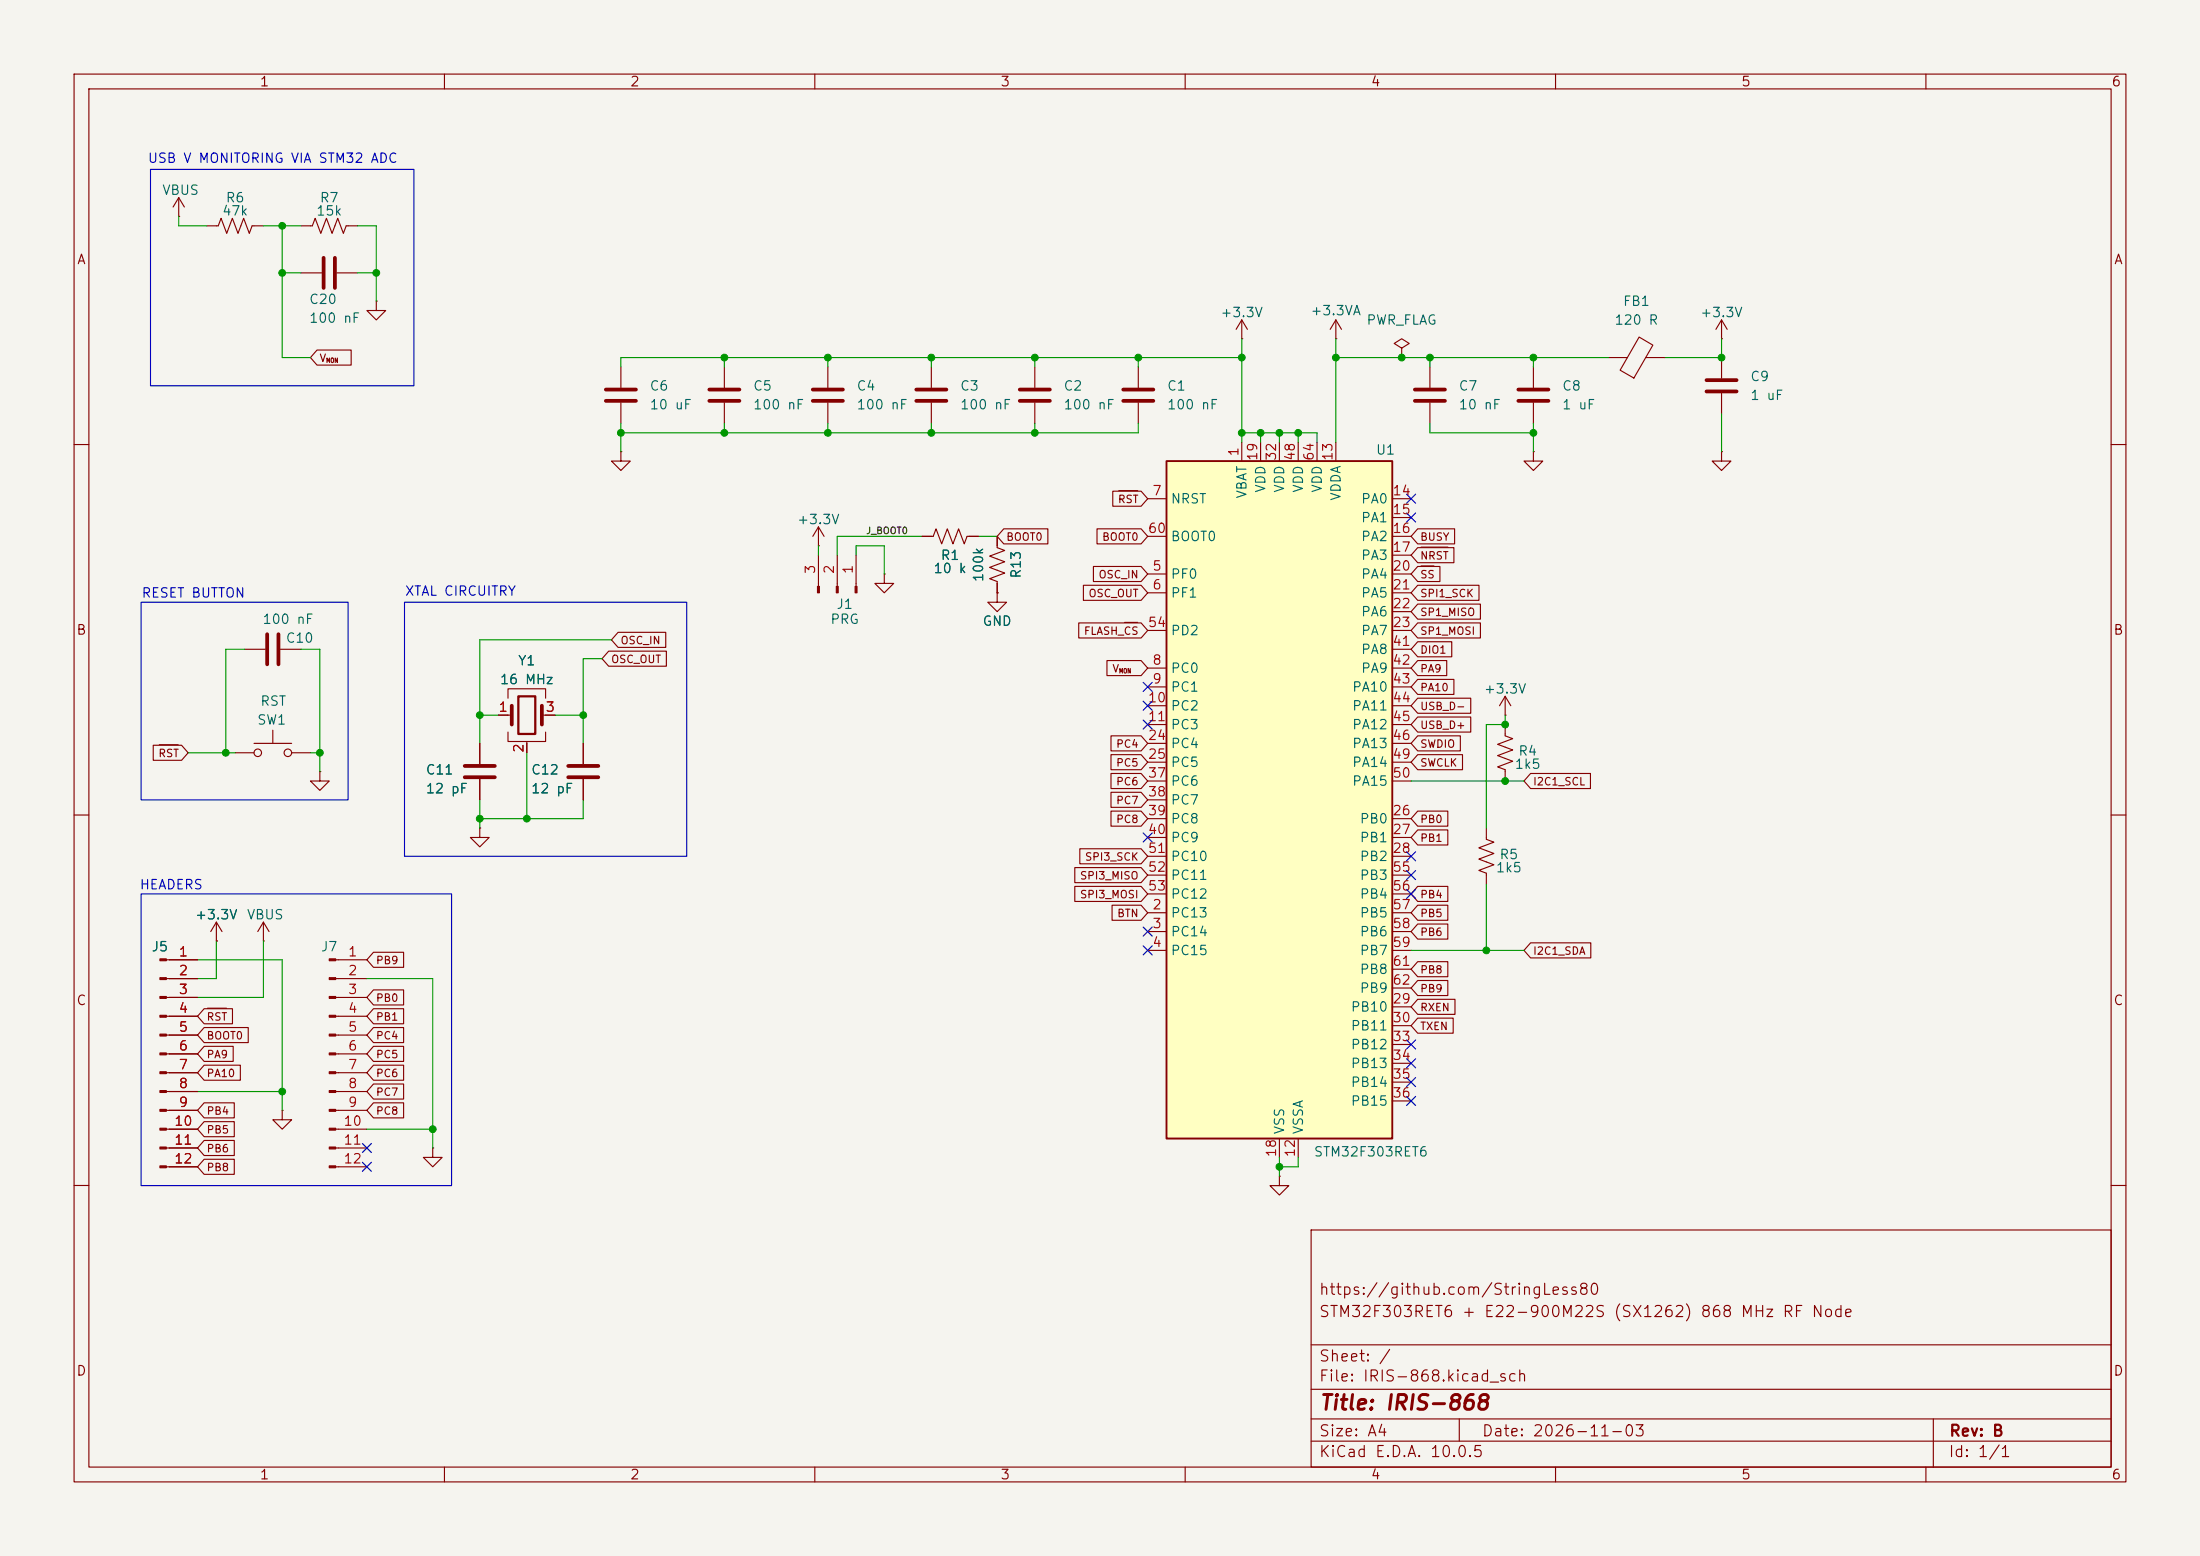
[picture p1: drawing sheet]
<svg xmlns="http://www.w3.org/2000/svg" width="297mm" height="210mm" viewBox="0 0 297 210" stroke-linecap="round" stroke-linejoin="round" font-family="sans-serif">
<path d="M0 0h297v210h-297z" fill="#f5f4ef" stroke="#f5f4ef" stroke-width=".14"/>
<g fill="none" stroke="#840000" stroke-width=".15">
<path d="M10 10h277v190h-277zM12 12h273v186h-273zM60 10v2M110 10v2M160 10v2M210 10v2M260 10v2M24.1 29.2h.1M24.1 26.7l-.7 1.2M24.1 26.7l.8 1.2M24.1 26.7v2.5M27.9 30.5h1.6l.3-1 .8 2 .8-2 .7 2 .8-2 .8 2 .3-1h1.6"/>
<path d="M40.6 30.5h1.6l.3-1 .8 2 .8-2 .7 2 .8-2 .8 2 .3-1h1.6M40.6 36.8h2.8M45.5 36.8h2.8M50.8 40.6v1.3h1.3l-1.3 1.3-1.3-1.3h1.3M50.8 40.6h.1M83.8 49.5v2.8M83.8 54.4v2.8M125.7 49.5v2.8M125.7 54.4v2.8M193 49.5v2.8M193 54.4v2.8M207 49.5v2.8"/>
<path d="M207 54.4v2.8M232.4 45.7h.1M232.4 43.2l-.8 1.3M232.4 43.2l.8 1.3M232.4 43.2v2.5M232.4 48.3v2.8M232.4 53.1v2.8M10 60h2M83.8 61v1.2h1.3l-1.3 1.3-1.3-1.3h1.3M83.8 61h.1M207 61v1.2h1.3l-1.3 1.3-1.3-1.3h1.3M207 61h.1"/>
<path d="M232.4 61v1.2h1.3l-1.3 1.3-1.3-1.3h1.3M232.4 61h.1M285 60h2M33 87.6h2.8M36.8 98.6v1.7M37.8 87.6h2.8M203.2 97.8v1.5l1 .4-2 .8 2 .7-2 .8 2 .7-2 .8 1 .4v1.5M203.2 96.5h.1M203.2 94v2.5M203.2 94l-.8 1.3M203.2 94l.8 1.3M10 110h2"/>
<path d="M31.7 101.6h2.6M34.3 100.3h5.1M39.4 101.6h2.5M43.2 104.1v1.3h1.2l-1.2 1.3-1.3-1.3h1.3M43.2 104.1h.1M200.7 111.8v1.5l1 .4-2.1 .7 2.1 .8-2.1 .8 2.1 .7-2.1 .8 1.1 .4v1.5M285 110h2M172.7 158.8v1.2h1.3l-1.3 1.3-1.3-1.3h1.3M172.7 158.8h.1M10 160h2M177 166h108v32h-108zM285 160h2"/>
<path d="M60 198v2M110 198v2M160 198v2M177 194.5h108M177 191.5h108M177 187.5h108M177 181.5h108M197 191.5v3M210 198v2M260 198v2M261 191.5v6.5"/>
<circle cx="34.8" cy="101.6" r=".51"/>
<circle cx="38.9" cy="101.6" r=".51"/>
</g>
<g fill="none" stroke="#840000" stroke-width=".51">
<path d="M43.7 34.8v4.1M45.2 34.8v4.1M81.8 52.6h4.1M81.8 54.1h4.1M123.7 52.6h4.1M123.7 54.1h4.1M191 52.6h4.1M191 54.1h4.1M205 52.6h4M205 54.1h4M230.4 51.3h4M230.4 52.8h4"/>
<path d="M36.1 85.6v4.1M37.6 85.6v4.1"/>
</g>
<path d="M157.5 62.2h30.5v91.5h-30.5z" fill="#ffffc2"/>
<path d="M157.5 62.2h30.5v91.5h-30.5z" fill="none" stroke="#840000" stroke-width=".25"/>
<g fill="none" stroke="#840000" stroke-width=".15">
<path d="M42.8 47.2h4.6v2.1h-4.6l-.9-1zM97.8 49.5v2.8M97.8 54.4v2.8M111.8 49.5v2.8M111.8 54.4v2.8M139.7 49.5v2.8M139.7 54.4v2.8M153.7 49.5v2.8M153.7 54.4v2.8M167.6 45.7h.1M167.6 43.2v2.5M167.6 59.7v2.5"/>
<path d="M167.6 43.2l-.7 1.3M167.6 43.2l.8 1.3M170.2 59.7v2.5M172.7 59.7v2.5M175.3 59.7v2.5M177.8 59.7v2.5M180.3 45.7h.1M180.3 43.2v2.5M180.3 59.7v2.5M180.3 43.2l-.7 1.3M180.3 43.2l.8 1.3M189.2 47l1-.6-1-.7-1 .7 1 .6v1.3"/>
<path d="M189.2 48.3h.1M217.2 48.3h2.5M221.3 45.5l1.8 1.1-2.5 4.4-1.9-1zM222.2 48.3h2.6M110.5 73.7h.1M110.5 71.1v2.6M110.5 74.9v4.2M110.5 71.1l-.8 1.3M110.5 71.1l.8 1.3M113 74.9v4.2M115.6 74.9v4.2M119.4 77.5v1.2h1.2l-1.2 1.3-1.3-1.3h1.3"/>
<path d="M119.4 77.5h.1M124.5 72.4h1.5l.4-1 .7 2 .8-2 .8 2 .7-2 .8 2 .4-1h1.5M134.6 72.4v1.5l1 .4-2 .8 2 .7-2 .8 2 .7-2 .8 1 .4v1.5M135.5 71.4h6v2h-6l-.9-1zM146.3 79h7.8l.8 1-.8 1h-7.8zM147.6 76.5h6.5l.8 1-.8 1h-6.5zM148.1 71.4h6l.8 1-.8 1h-6zM150.2 66.3h3.9l.8 1-.8 1h-3.9zM151 66.2h2.6M154.9 77.5h2.6M154.9 67.3h2.6M154.9 72.4h2.6"/>
<path d="M188 77.5h2.5M188 67.3h2.5M188 69.9h2.5M188 72.4h2.5M188 74.9h2.5M191.4 71.4h5v2h-5l-.9-1zM191.4 79h8.3v2h-8.3l-.9-1zM191.4 73.9h4.9v2h-4.9l-.9-1zM191.4 76.5h3v2h-3l-.9-1zM191.8 73.8h3.7M191.8 76.4h1.8M67.3 96.5h1.8"/>
<path d="M68.6 94.2v-1.2h5.1v1.2M68.6 98.8v1.3h5.1v-1.3M73.2 96.5h1.7M82.2 87.9h7.8v2h-7.8l-.9-1zM83.4 85.3h6.5v2.1h-6.5l-.9-1zM134.6 80v1.3h1.3l-1.3 1.3-1.3-1.3h1.3M134.6 80h.1M145.6 84.1h8.5l.8 1-.8 1h-8.5zM149.4 89.2h4.7l.8 1-.8 1h-4.7zM150 99.3h4.1l.8 1-.8 1h-4.1zM151.8 84h1.8M154.9 80h2.6"/>
<path d="M154.9 90.2h2.6M154.9 92.7h2.6M154.9 95.3h2.6M154.9 97.8h2.6M154.9 85.1h2.6M188 80h2.5M188 90.2h2.5M188 92.7h2.5M188 95.3h2.5M188 97.8h2.5M188 82.6h2.5M188 85.1h2.5"/>
<path d="M188 87.6h2.5M191.4 96.8h7.2v2h-7.2l-.9-1zM191.4 99.3h5.7v2h-5.7l-.9-1zM191.4 94.2h7.2v2.1h-7.2l-.9-1zM191.4 81.5h8.5v2.1h-8.5l-.9-1zM191.4 84.1h8.5v2h-8.5l-.9-1zM191.4 86.6h4.6v2h-4.6l-.9-1zM191.4 91.7h4.9v2h-4.9l-.9-1zM191.4 89.2h3.9v2h-3.9l-.9-1zM20.7 100.6h3.8l.9 1-.9 1h-3.8zM21.5 100.5h2.6M64.8 111.8v1.2h1.2l-1.2 1.3-1.3-1.3h1.3"/>
<path d="M64.8 111.8h.1M64.8 100.3v2.8M64.8 105.2v2.8M71.1 100.1v1.5M78.7 100.3v2.8M78.7 105.2v2.8M145.1 117.1h9l.8 1-.8 1h-9zM145.1 119.6h9l.8 1.1-.8 1h-9zM145.8 114.6h8.3l.8 1-.8 1h-8.3zM150 109.5h4.1l.8 1-.8 1h-4.1zM150 101.9h4.1l.8 1-.8 1h-4.1zM150 106.9h4.1l.8 1.1-.8 1h-4.1z"/>
<path d="M150 104.4h4.1l.8 1-.8 1h-4.1zM154.9 100.3h2.6M154.9 102.9h2.6M154.9 110.5h2.6M154.9 113h2.6M154.9 115.6h2.6M154.9 105.4h2.6M154.9 108h2.6M154.9 118.1h2.6M188 100.3h2.5M188 102.9h2.5M188 110.5h2.5"/>
<path d="M188 113h2.5M188 115.6h2.5M188 105.4h2.5M188 118.1h2.5M191.4 101.9h6v2h-6l-.9-1zM191.4 112h4.1v2h-4.1l-.9-1zM191.4 109.5h4.1v2h-4.1l-.9-1zM191.4 119.6h4.1v2.1h-4.1l-.9-1zM206.6 104.4h8.1v2h-8.1l-.9-1zM22.5 129.5h4.2M22.5 132.1h4.2M22.5 134.6h4.2"/>
<path d="M22.5 137.2h4.2M22.5 139.7h4.2M27.6 136.1h3.8v2.1h-3.8l-.9-1zM27.6 138.7h5.9v2h-5.9l-.9-1zM28 136.1h2.6M29.2 127h.1M29.2 124.5l-.8 1.2M29.2 124.5l.8 1.2M29.2 124.5v2.5M35.6 127h.1M35.6 124.5l-.8 1.2M35.6 124.5l.7 1.2"/>
<path d="M35.6 124.5v2.5M45.3 129.5h4.2M45.3 132.1h4.2M45.3 134.6h4.2M45.3 137.2h4.2M45.3 139.7h4.2M50.4 128.5h4.1v2.1h-4.1l-.9-1.1zM50.4 133.6h4.1v2h-4.1l-.9-1zM50.4 138.7h4.1v2h-4.1l-.9-1zM50.4 136.1h4.1v2.1h-4.1l-.9-1zM150.1 122.2h4l.8 1-.8 1h-4zM154.9 123.2h2.6"/>
<path d="M154.9 125.7h2.6M154.9 128.3h2.6M154.9 120.7h2.6M188 123.2h2.5M188 125.7h2.5M188 128.3h2.5M188 135.9h2.5M188 138.4h2.5M188 120.7h2.5M188 130.8h2.5M188 133.4h2.5M191.4 129.8h4.1v2h-4.1l-.9-1z"/>
<path d="M191.4 124.7h4.1v2h-4.1l-.9-1zM191.4 122.2h4.1v2h-4.1l-.9-1zM191.4 134.9h5v2h-5l-.9-1zM191.4 132.3h4.1v2.1h-4.1l-.9-1zM191.4 137.4h4.8v2h-4.8l-.9-1zM206.6 127.3h8.2v2h-8.2l-.9-1zM22.5 142.2h4.2M22.5 144.8h4.2M22.5 147.3h4.2M22.5 149.9h4.2M22.5 152.4h4.2M22.5 154.9h4.2"/>
<path d="M22.5 157.5h4.2M27.6 153.9h4v2.1h-4l-.9-1.1zM27.6 141.2h3.9v2.1h-3.9l-.9-1.1zM27.6 143.8h4.8v2h-4.8l-.9-1zM27.6 156.5h4v2h-4l-.9-1zM27.6 151.4h4v2h-4l-.9-1zM27.6 148.8h4v2.1h-4l-.9-1zM38.1 149.9v1.2h-1.3l1.3 1.3 1.3-1.3h-1.3M38.1 149.9h.1M45.3 142.2h4.2M45.3 144.8h4.2M45.3 147.3h4.2"/>
<path d="M45.3 149.9h4.2M45.3 152.4h4.2M45.3 154.9h4.2M45.3 157.5h4.2M50.4 143.8h4.1v2h-4.1l-.9-1zM50.4 148.8h4.1v2.1h-4.1l-.9-1zM50.4 141.2h4.1v2.1h-4.1l-.9-1.1zM50.4 146.3h4.1v2h-4.1l-.9-1zM58.4 154.9v1.3h-1.3l1.3 1.3 1.3-1.3h-1.3M58.4 154.9h.1M172.7 153.7v2.5M175.3 153.7v2.5"/>
<path d="M188 141h2.5M188 143.5h2.5M188 146.1h2.5M188 148.6h2.5"/>
</g>
<g fill="#840000" stroke="#840000" stroke-width=".15">
<path d="M115.4 79.1h.3v.9h-.3z"/>
<path d="M112.9 79.1h.3v.9h-.3z"/>
<path d="M110.4 79.1h.2v.9h-.2z"/>
<path d="M21.6 129.4h.9v.3h-.9z"/>
<path d="M21.6 132h.9v.2h-.9z"/>
<path d="M21.6 134.5h.9v.2h-.9z"/>
<path d="M21.6 137h.9v.3h-.9z"/>
<path d="M21.6 139.6h.9v.2h-.9z"/>
<path d="M21.6 142.1h.9v.3h-.9z"/>
<path d="M21.6 144.7h.9v.2h-.9z"/>
<path d="M21.6 147.2h.9v.2h-.9z"/>
<path d="M21.6 149.7h.9v.3h-.9z"/>
<path d="M21.6 152.3h.9v.2h-.9z"/>
<path d="M21.6 154.8h.9v.3h-.9z"/>
<path d="M21.6 157.4h.9v.2h-.9z"/>
<path d="M44.4 129.4h.9v.3h-.9z"/>
<path d="M44.4 132h.9v.2h-.9z"/>
<path d="M44.4 134.5h.9v.2h-.9z"/>
<path d="M44.4 137h.9v.3h-.9z"/>
<path d="M44.4 139.6h.9v.2h-.9z"/>
<path d="M44.4 142.1h.9v.3h-.9z"/>
<path d="M44.4 144.7h.9v.2h-.9z"/>
<path d="M44.4 147.2h.9v.2h-.9z"/>
<path d="M44.4 149.7h.9v.3h-.9z"/>
<path d="M44.4 152.3h.9v.2h-.9z"/>
<path d="M44.4 154.8h.9v.3h-.9z"/>
<path d="M44.4 157.4h.9v.2h-.9z"/>
</g>
<g fill="none" stroke="#840000" stroke-width=".51">
<path d="M95.8 52.6h4M95.8 54.1h4M109.7 52.6h4.1M109.7 54.1h4.1M137.7 52.6h4M137.7 54.1h4M151.6 52.6h4.1M151.6 54.1h4.1M69.1 95.3v2.5M73.2 95.3v2.5M62.7 103.4h4.1M62.7 104.9h4.1"/>
<path d="M76.7 103.4h4.1M76.7 104.9h4.1"/>
</g>
<path d="M70 94h2.3v5.1h-2.3z" fill="none" stroke="#840000" stroke-width=".3"/>
<g fill="none" stroke="#009600" stroke-width=".15">
<path d="M24.1 29.2v1.3h3.8M35.6 30.5h5M38.1 30.5v17.8h3.8M38.1 36.8h2.5M48.3 30.5h2.5v10.1M48.3 36.8h2.5M83.8 57.2v3.8M97.8 48.3v1.2M97.8 57.2v1.2M111.8 48.3v1.2M111.8 57.2v1.2M125.7 48.3v1.2"/>
<path d="M125.7 57.2v1.2M139.7 48.3v1.2M139.7 57.2v1.2M153.7 57.2v1.2h-69.9M153.7 48.3v1.2M167.6 48.3h-83.8v1.2M167.6 58.4h10.2v1.3M167.6 45.7v14M170.2 58.4v1.3M172.7 58.4v1.3M175.3 58.4v1.3M180.3 48.3h36.9"/>
<path d="M180.3 45.7v14M193 48.3v1.2M193 57.2v1.2h14M207 48.3v1.2M207 57.2v3.8M232.4 45.7v2.6h-7.6M232.4 55.9v5.1M110.5 73.7v1.2M115.6 74.9v-1.2h3.8v3.8M124.5 72.4h-11.5v2.5M132.1 72.4h2.5M33 87.6h-2.5v14"/>
<path d="M40.6 87.6h2.6v16.5M64.8 96.5h2.5M74.9 96.5h3.8M81.3 88.9h-2.6v11.4M82.5 86.4h-17.7v13.9M203.2 96.5v1.3h-2.5v14M25.4 101.6h6.3M41.9 101.6h1.3M64.8 108v3.8M71.1 101.6v8.9M78.7 108v2.5h-13.9M190.5 105.4h15.2"/>
<path d="M200.7 119.4v8.9M26.7 129.5h11.4v20.4M29.2 127v5.1h-2.5M35.6 127v7.6h-8.9M49.5 132.1h8.9v22.8M190.5 128.3h15.2M26.7 147.3h11.4M49.5 152.4h8.9M172.7 156.2v2.6M175.3 156.2v1.3h-2.6"/>
</g>
<g fill="none" stroke="#000084" stroke-width=".15">
<path d="M189.9 66.7l1.2 1.2M189.9 69.2l1.2 1.3M191.1 66.7l-1.2 1.2M191.1 69.2l-1.2 1.3M154.3 94.6l1.2 1.3M154.3 92.1l1.2 1.2M154.3 97.2l1.2 1.2M155.5 94.6l-1.2 1.3M155.5 92.1l-1.2 1.2M155.5 97.2l-1.2 1.2M154.3 112.4l1.2 1.2M155.5 112.4l-1.2 1.2"/>
<path d="M189.9 115l1.2 1.2M189.9 117.5l1.2 1.2M191.1 115l-1.2 1.2M191.1 117.5l-1.2 1.2M154.3 127.7l1.2 1.2M154.3 125.1l1.2 1.2M155.5 127.7l-1.2 1.2M155.5 125.1l-1.2 1.2M189.9 120l1.2 1.3M191.1 120l-1.2 1.3M48.9 154.3l1.2 1.2M48.9 156.9l1.2 1.2"/>
<path d="M50.1 154.3l-1.2 1.2M50.1 156.9l-1.2 1.2M189.9 145.4l1.2 1.3M189.9 148l1.2 1.2M189.9 142.9l1.2 1.2M189.9 140.4l1.2 1.2M191.1 145.4l-1.2 1.3M191.1 148l-1.2 1.2M191.1 142.9l-1.2 1.2M191.1 140.4l-1.2 1.2"/>
</g>
<path d="M20.3 22.9h35.6v29.2h-35.6zM19 81.3h28v26.7h-28zM54.6 81.3h38.1v34.3h-38.1zM19 120.7h42v39.3h-42z" fill="none" stroke="#0000c2" stroke-width=".15"/>
<g fill="#009600" stroke="#009600" stroke-width=".14">
<circle cx="175.3" cy="58.4" r=".46"/>
<circle cx="180.3" cy="48.3" r=".46"/>
<circle cx="167.6" cy="58.4" r=".46"/>
<circle cx="170.2" cy="58.4" r=".46"/>
<circle cx="172.7" cy="58.4" r=".46"/>
<circle cx="153.7" cy="48.3" r=".46"/>
<circle cx="167.6" cy="48.3" r=".46"/>
<circle cx="207" cy="48.3" r=".46"/>
<circle cx="207" cy="58.4" r=".46"/>
<circle cx="189.2" cy="48.3" r=".46"/>
<circle cx="193" cy="48.3" r=".46"/>
<circle cx="232.4" cy="48.3" r=".46"/>
<circle cx="172.7" cy="157.5" r=".46"/>
<circle cx="139.7" cy="48.3" r=".46"/>
<circle cx="111.8" cy="58.4" r=".46"/>
<circle cx="111.8" cy="48.3" r=".46"/>
<circle cx="139.7" cy="58.4" r=".46"/>
<circle cx="125.7" cy="48.3" r=".46"/>
<circle cx="125.7" cy="58.4" r=".46"/>
<circle cx="200.7" cy="128.3" r=".46"/>
<circle cx="203.2" cy="97.8" r=".46"/>
<circle cx="203.2" cy="105.4" r=".46"/>
<circle cx="50.8" cy="36.8" r=".46"/>
<circle cx="83.8" cy="58.4" r=".46"/>
<circle cx="38.1" cy="36.8" r=".46"/>
<circle cx="38.1" cy="30.5" r=".46"/>
<circle cx="97.8" cy="48.3" r=".46"/>
<circle cx="97.8" cy="58.4" r=".46"/>
<circle cx="64.8" cy="96.5" r=".46"/>
<circle cx="71.1" cy="110.5" r=".46"/>
<circle cx="64.8" cy="110.5" r=".46"/>
<circle cx="78.7" cy="96.5" r=".46"/>
<circle cx="58.4" cy="152.4" r=".46"/>
<circle cx="43.2" cy="101.6" r=".46"/>
<circle cx="30.5" cy="101.6" r=".46"/>
<circle cx="38.1" cy="147.3" r=".46"/>
</g>
<text font-size="2" fill="#840000" x="178" y="190.8">Title: IRIS-868</text>
<g font-size="1.5" fill="#840000">
<text x="178" y="178.1">STM32F303RET6 + E22-900M22S (SX1262) 868 MHz RF Node</text>
<text x="178" y="175.1">https://github.com/StringLess80</text>
<text x="178" y="184.1">Sheet: /</text>
<text x="178" y="186.8">File: IRIS-868.kicad_sch</text>
<text x="178" y="197">KiCad E.D.A. 10.0.5</text>
<text x="178" y="194.2">Size: A4</text>
<text x="200" y="194.2">Date: 2026-11-03</text>
<text x="263" y="197">Id: 1/1</text>
<text x="263" y="194.2">Rev: B</text>
</g>
<g font-size="1.3" fill="#840000">
<text x="35" y="12">1</text>
<text x="85" y="12">2</text>
<text x="135" y="12">3</text>
<text x="185" y="12">4</text>
<text x="235" y="12">5</text>
<text x="285" y="12">6</text>
<text x="10.3" y="36">A</text>
<text x="285.3" y="36">A</text>
<text x="10.2" y="86">B</text>
<text x="285.2" y="86">B</text>
<text x="10.2" y="136">C</text>
<text x="285.2" y="136">C</text>
<text x="10.2" y="186">D</text>
<text x="285.2" y="186">D</text>
<text x="35" y="200">1</text>
<text x="85" y="200">2</text>
<text x="135" y="200">3</text>
<text x="185" y="200">4</text>
<text x="235" y="200">5</text>
<text x="285" y="200">6</text>
</g>
<g font-size="1.3" fill="#0000c2">
<text x="19.9" y="22.3">USB V MONITORING VIA STM32 ADC</text>
<text x="19" y="81">RESET BUTTON</text>
<text x="54.6" y="80.7">XTAL CIRCUITRY</text>
<text x="18.8" y="120.3">HEADERS</text>
</g>
<g font-size="1.3" fill="#006464">
<text x="21.8" y="26.6">VBUS</text>
<text x="29.9" y="29.4">47k</text>
<text x="30.4" y="27.6">R6</text>
<text x="42.6" y="29.4">15k</text>
<text x="43.1" y="27.6">R7</text>
<text x="41.6" y="41.3">C20</text>
<text x="219" y="41.6">FB1</text>
<text x="41.6" y="43.9">100 nF</text>
<text x="164.7" y="43.1">+3.3V</text>
<text x="176.8" y="42.9">+3.3VA</text>
<text x="184.4" y="44.1">PWR_FLAG</text>
<text x="217.9" y="44.1">120 R</text>
<text x="229.4" y="43.1">+3.3V</text>
<text x="87.6" y="53">C6</text>
<text x="101.6" y="53">C5</text>
<text x="115.6" y="53">C4</text>
<text x="129.5" y="53">C3</text>
<text x="143.5" y="53">C2</text>
<text x="157.5" y="53">C1</text>
<text x="196.8" y="53">C7</text>
<text x="210.8" y="53">C8</text>
<text x="236.2" y="51.8">C9</text>
<text x="87.6" y="55.6">10 uF</text>
<text x="101.6" y="55.6">100 nF</text>
<text x="115.6" y="55.6">100 nF</text>
<text x="129.5" y="55.6">100 nF</text>
<text x="143.5" y="55.6">100 nF</text>
<text x="157.5" y="55.6">100 nF</text>
<text x="196.8" y="55.6">10 nF</text>
<text x="210.8" y="55.6">1 uF</text>
<text x="236.2" y="54.3">1 uF</text>
<text x="185.7" y="61.7">U1</text>
<text x="107.5" y="71.1">+3.3V</text>
<text x="158" y="68.3">NRST</text>
<text x="168.6" y="67.4" transform="rotate(-90 168.6 67.4)">VBAT</text>
<text x="171.1" y="66.6" transform="rotate(-90 171.1 66.6)">VDD</text>
<text x="173.7" y="66.6" transform="rotate(-90 173.7 66.6)">VDD</text>
<text x="176.2" y="66.6" transform="rotate(-90 176.2 66.6)">VDD</text>
<text x="178.8" y="66.6" transform="rotate(-90 178.8 66.6)">VDD</text>
<text x="181.3" y="67.7" transform="rotate(-90 181.3 67.7)">VDDA</text>
<text x="183.7" y="68.3">PA0</text>
<text x="183.7" y="70.8">PA1</text>
<text x="125.9" y="77.7">10 k</text>
<text x="126.9" y="75.9">R1</text>
<text x="158" y="73.4">BOOT0</text>
<text x="183.7" y="73.4">PA2</text>
<text x="183.7" y="75.9">PA3</text>
<text x="112.8" y="82.5">J1</text>
<text x="133" y="78.7" transform="rotate(-90 133 78.7)">100k</text>
<text x="138.1" y="78.2" transform="rotate(-90 138.1 78.2)">R13</text>
<text x="158" y="78.4">PF0</text>
<text x="158" y="81">PF1</text>
<text x="183.7" y="78.4">PA4</text>
<text x="183.7" y="81">PA5</text>
<text x="183.7" y="83.5">PA6</text>
<text x="35.3" y="84.5">100 nF</text>
<text x="38.5" y="87.1">C10</text>
<text x="112" y="84.5">PRG</text>
<text x="132.6" y="84.8">GND</text>
<text x="158" y="86.1">PD2</text>
<text x="183.7" y="86.1">PA7</text>
<text x="183.7" y="88.6">PA8</text>
<text x="35" y="95.6">RST</text>
<text x="67.4" y="92.7">16 MHz</text>
<text x="69.8" y="90.1">Y1</text>
<text x="158" y="91.1">PC0</text>
<text x="158" y="93.7">PC1</text>
<text x="182.4" y="93.7">PA10</text>
<text x="183.7" y="91.1">PA9</text>
<text x="200.2" y="93.9">+3.3V</text>
<text x="34.6" y="98.1">SW1</text>
<text x="158" y="96.2">PC2</text>
<text x="158" y="98.8">PC3</text>
<text x="158" y="101.3">PC4</text>
<text x="182.4" y="96.2">PA11</text>
<text x="182.4" y="98.8">PA12</text>
<text x="182.4" y="101.3">PA13</text>
<text x="57.4" y="104.8">C11</text>
<text x="57.4" y="107.4">12 pF</text>
<text x="71.6" y="104.8">C12</text>
<text x="71.6" y="107.4">12 pF</text>
<text x="158" y="103.8">PC5</text>
<text x="158" y="106.4">PC6</text>
<text x="182.4" y="103.8">PA14</text>
<text x="182.4" y="106.4">PA15</text>
<text x="204.4" y="104.1">1k5</text>
<text x="204.9" y="102.3">R4</text>
<text x="158" y="108.9">PC7</text>
<text x="158" y="111.5">PC8</text>
<text x="158" y="114">PC9</text>
<text x="183.5" y="111.5">PB0</text>
<text x="183.5" y="114">PB1</text>
<text x="158" y="116.5">PC10</text>
<text x="158" y="119.1">PC11</text>
<text x="183.5" y="116.5">PB2</text>
<text x="183.5" y="119.1">PB3</text>
<text x="201.9" y="118.1">1k5</text>
<text x="202.3" y="116.3">R5</text>
<text x="26.2" y="124.4">+3.3V</text>
<text x="33.2" y="124.4">VBUS</text>
<text x="158" y="124.2">PC13</text>
<text x="158" y="121.6">PC12</text>
<text x="183.5" y="121.6">PB4</text>
<text x="183.5" y="124.2">PB5</text>
<text x="20.4" y="128.7">J5</text>
<text x="43.2" y="128.7">J7</text>
<text x="158" y="126.7">PC14</text>
<text x="158" y="129.2">PC15</text>
<text x="183.5" y="126.7">PB6</text>
<text x="183.5" y="129.2">PB7</text>
<text x="183.5" y="131.8">PB8</text>
<text x="182.3" y="136.9">PB10</text>
<text x="183.5" y="134.3">PB9</text>
<text x="182.3" y="139.4">PB11</text>
<text x="182.3" y="141.9">PB12</text>
<text x="182.3" y="144.5">PB13</text>
<text x="182.3" y="147">PB14</text>
<text x="182.3" y="149.6">PB15</text>
<text x="173.7" y="153.2" transform="rotate(-90 173.7 153.2)">VSS</text>
<text x="176.2" y="153.2" transform="rotate(-90 176.2 153.2)">VSSA</text>
<text x="177.3" y="156.4">STM32F303RET6</text>
</g>
<g font-size="1.3" fill="#a90000">
<text x="167.5" y="61.7" transform="rotate(-90 167.5 61.7)">1</text>
<text x="170" y="62.3" transform="rotate(-90 170 62.3)">19</text>
<text x="172.6" y="62.3" transform="rotate(-90 172.6 62.3)">32</text>
<text x="175.1" y="62.3" transform="rotate(-90 175.1 62.3)">48</text>
<text x="177.7" y="62.3" transform="rotate(-90 177.7 62.3)">64</text>
<text x="180.2" y="62.3" transform="rotate(-90 180.2 62.3)">13</text>
<text x="155.5" y="67.2">7</text>
<text x="187.9" y="67.2">14</text>
<text x="187.9" y="69.7">15</text>
<text x="110.4" y="77.6" transform="rotate(-90 110.4 77.6)">3</text>
<text x="112.9" y="77.6" transform="rotate(-90 112.9 77.6)">2</text>
<text x="115.4" y="77.6" transform="rotate(-90 115.4 77.6)">1</text>
<text x="154.9" y="72.3">60</text>
<text x="155.5" y="77.3">5</text>
<text x="187.9" y="72.3">16</text>
<text x="187.9" y="74.8">17</text>
<text x="187.9" y="77.3">20</text>
<text x="155.5" y="79.9">6</text>
<text x="187.9" y="79.9">21</text>
<text x="187.9" y="82.4">22</text>
<text x="154.9" y="85">54</text>
<text x="187.9" y="85">23</text>
<text x="187.9" y="87.5">41</text>
<text x="154.9" y="95.1">10</text>
<text x="155.5" y="90">8</text>
<text x="155.5" y="92.6">9</text>
<text x="187.9" y="90">42</text>
<text x="187.9" y="92.6">43</text>
<text x="187.9" y="95.1">44</text>
<text x="67.2" y="96.4">1</text>
<text x="71" y="101.7" transform="rotate(-90 71 101.7)">2</text>
<text x="73.6" y="96.4">3</text>
<text x="154.9" y="97.7">11</text>
<text x="154.9" y="100.2">24</text>
<text x="187.9" y="97.7">45</text>
<text x="187.9" y="100.2">46</text>
<text x="154.9" y="102.7">25</text>
<text x="154.9" y="105.3">37</text>
<text x="154.9" y="107.8">38</text>
<text x="187.9" y="102.7">49</text>
<text x="187.9" y="105.3">50</text>
<text x="154.9" y="110.4">39</text>
<text x="154.9" y="112.9">40</text>
<text x="187.9" y="110.4">26</text>
<text x="187.9" y="112.9">27</text>
<text x="154.9" y="115.4">51</text>
<text x="154.9" y="118">52</text>
<text x="187.9" y="115.4">28</text>
<text x="187.9" y="118">55</text>
<text x="154.9" y="120.5">53</text>
<text x="155.5" y="123.1">2</text>
<text x="155.5" y="125.6">3</text>
<text x="187.9" y="120.5">56</text>
<text x="187.9" y="123.1">57</text>
<text x="187.9" y="125.6">58</text>
<text x="24" y="129.4">1</text>
<text x="24" y="131.9">2</text>
<text x="46.9" y="129.4">1</text>
<text x="46.9" y="131.9">2</text>
<text x="155.5" y="128.1">4</text>
<text x="187.9" y="128.1">59</text>
<text x="187.9" y="130.7">61</text>
<text x="24" y="134.5">3</text>
<text x="24" y="137">4</text>
<text x="46.9" y="134.5">3</text>
<text x="46.9" y="137">4</text>
<text x="187.9" y="135.8">29</text>
<text x="187.9" y="133.2">62</text>
<text x="24" y="139.6">5</text>
<text x="24" y="142.1">6</text>
<text x="46.9" y="139.6">5</text>
<text x="46.9" y="142.1">6</text>
<text x="187.9" y="138.3">30</text>
<text x="187.9" y="140.8">33</text>
<text x="187.9" y="143.4">34</text>
<text x="24" y="144.6">7</text>
<text x="24" y="147.2">8</text>
<text x="24" y="149.7">9</text>
<text x="46.9" y="144.6">7</text>
<text x="46.9" y="147.2">8</text>
<text x="46.9" y="149.7">9</text>
<text x="187.9" y="145.9">35</text>
<text x="187.9" y="148.5">36</text>
<text x="23.4" y="152.3">10</text>
<text x="23.4" y="154.8">11</text>
<text x="46.3" y="152.3">10</text>
<text x="46.3" y="154.8">11</text>
<text x="23.4" y="157.3">12</text>
<text x="46.3" y="157.3">12</text>
<text x="172.6" y="156.3" transform="rotate(-90 172.6 156.3)">18</text>
<text x="175.1" y="156.3" transform="rotate(-90 175.1 156.3)">12</text>
</g>
<g font-size="1" fill="#840000">
<text x="43.1" y="49.1">V</text>
<text x="150.8" y="68.2">RST</text>
<text x="135.8" y="73.2">BOOT0</text>
<text x="148.7" y="73.2">BOOT0</text>
<text x="191.6" y="73.2">BUSY</text>
<text x="191.6" y="75.8">NRST</text>
<text x="146.9" y="80.9">OSC_OUT</text>
<text x="148.2" y="78.3">OSC_IN</text>
<text x="191.6" y="83.4">SP1_MISO</text>
<text x="191.6" y="80.9">SPI1_SCK</text>
<text x="191.6" y="78.3">SS</text>
<text x="82.4" y="89.7">OSC_OUT</text>
<text x="83.7" y="87.2">OSC_IN</text>
<text x="146.2" y="85.9">FLASH_CS</text>
<text x="191.6" y="85.9">SP1_MOSI</text>
<text x="191.6" y="88.5">DIO1</text>
<text x="150.1" y="91">V</text>
<text x="191.6" y="93.6">PA10</text>
<text x="191.6" y="91">PA9</text>
<text x="150.6" y="101.2">PC4</text>
<text x="191.6" y="98.6">USB_D+</text>
<text x="191.6" y="101.2">SWDIO</text>
<text x="191.6" y="96.1">USB_D-</text>
<text x="21.3" y="102.4">RST</text>
<text x="150.6" y="103.7">PC5</text>
<text x="150.6" y="106.3">PC6</text>
<text x="191.6" y="103.7">SWCLK</text>
<text x="206.9" y="106.3">I2C1_SCL</text>
<text x="150.6" y="111.3">PC8</text>
<text x="150.6" y="108.8">PC7</text>
<text x="191.6" y="113.9">PB1</text>
<text x="191.6" y="111.3">PB0</text>
<text x="145.7" y="119">SPI3_MISO</text>
<text x="146.4" y="116.4">SPI3_SCK</text>
<text x="145.7" y="121.5">SPI3_MOSI</text>
<text x="150.7" y="124">BTN</text>
<text x="191.6" y="121.5">PB4</text>
<text x="191.6" y="124">PB5</text>
<text x="50.7" y="130.4">PB9</text>
<text x="191.6" y="131.7">PB8</text>
<text x="191.6" y="126.6">PB6</text>
<text x="206.9" y="129.1">I2C1_SDA</text>
<text x="50.7" y="135.5">PB0</text>
<text x="191.6" y="136.7">RXEN</text>
<text x="191.6" y="134.2">PB9</text>
<text x="27.8" y="143.1">PA9</text>
<text x="27.8" y="138">RST</text>
<text x="27.8" y="140.5">BOOT0</text>
<text x="50.7" y="143.1">PC5</text>
<text x="50.7" y="140.5">PC4</text>
<text x="50.7" y="138">PB1</text>
<text x="191.6" y="139.3">TXEN</text>
<text x="27.8" y="145.6">PA10</text>
<text x="50.7" y="145.6">PC6</text>
<text x="50.7" y="148.2">PC7</text>
<text x="27.8" y="155.8">PB6</text>
<text x="27.8" y="153.2">PB5</text>
<text x="27.8" y="150.7">PB4</text>
<text x="50.7" y="150.7">PC8</text>
<text x="27.8" y="158.3">PB8</text>
</g>
<text font-size=".9" fill="#0f0f0f" x="116.9" y="72.3">J_BOOT0</text>
<g font-size=".6" fill="#840000">
<text x="44" y="49.1">MON</text>
<text x="151" y="91">MON</text>
</g>
</svg>
